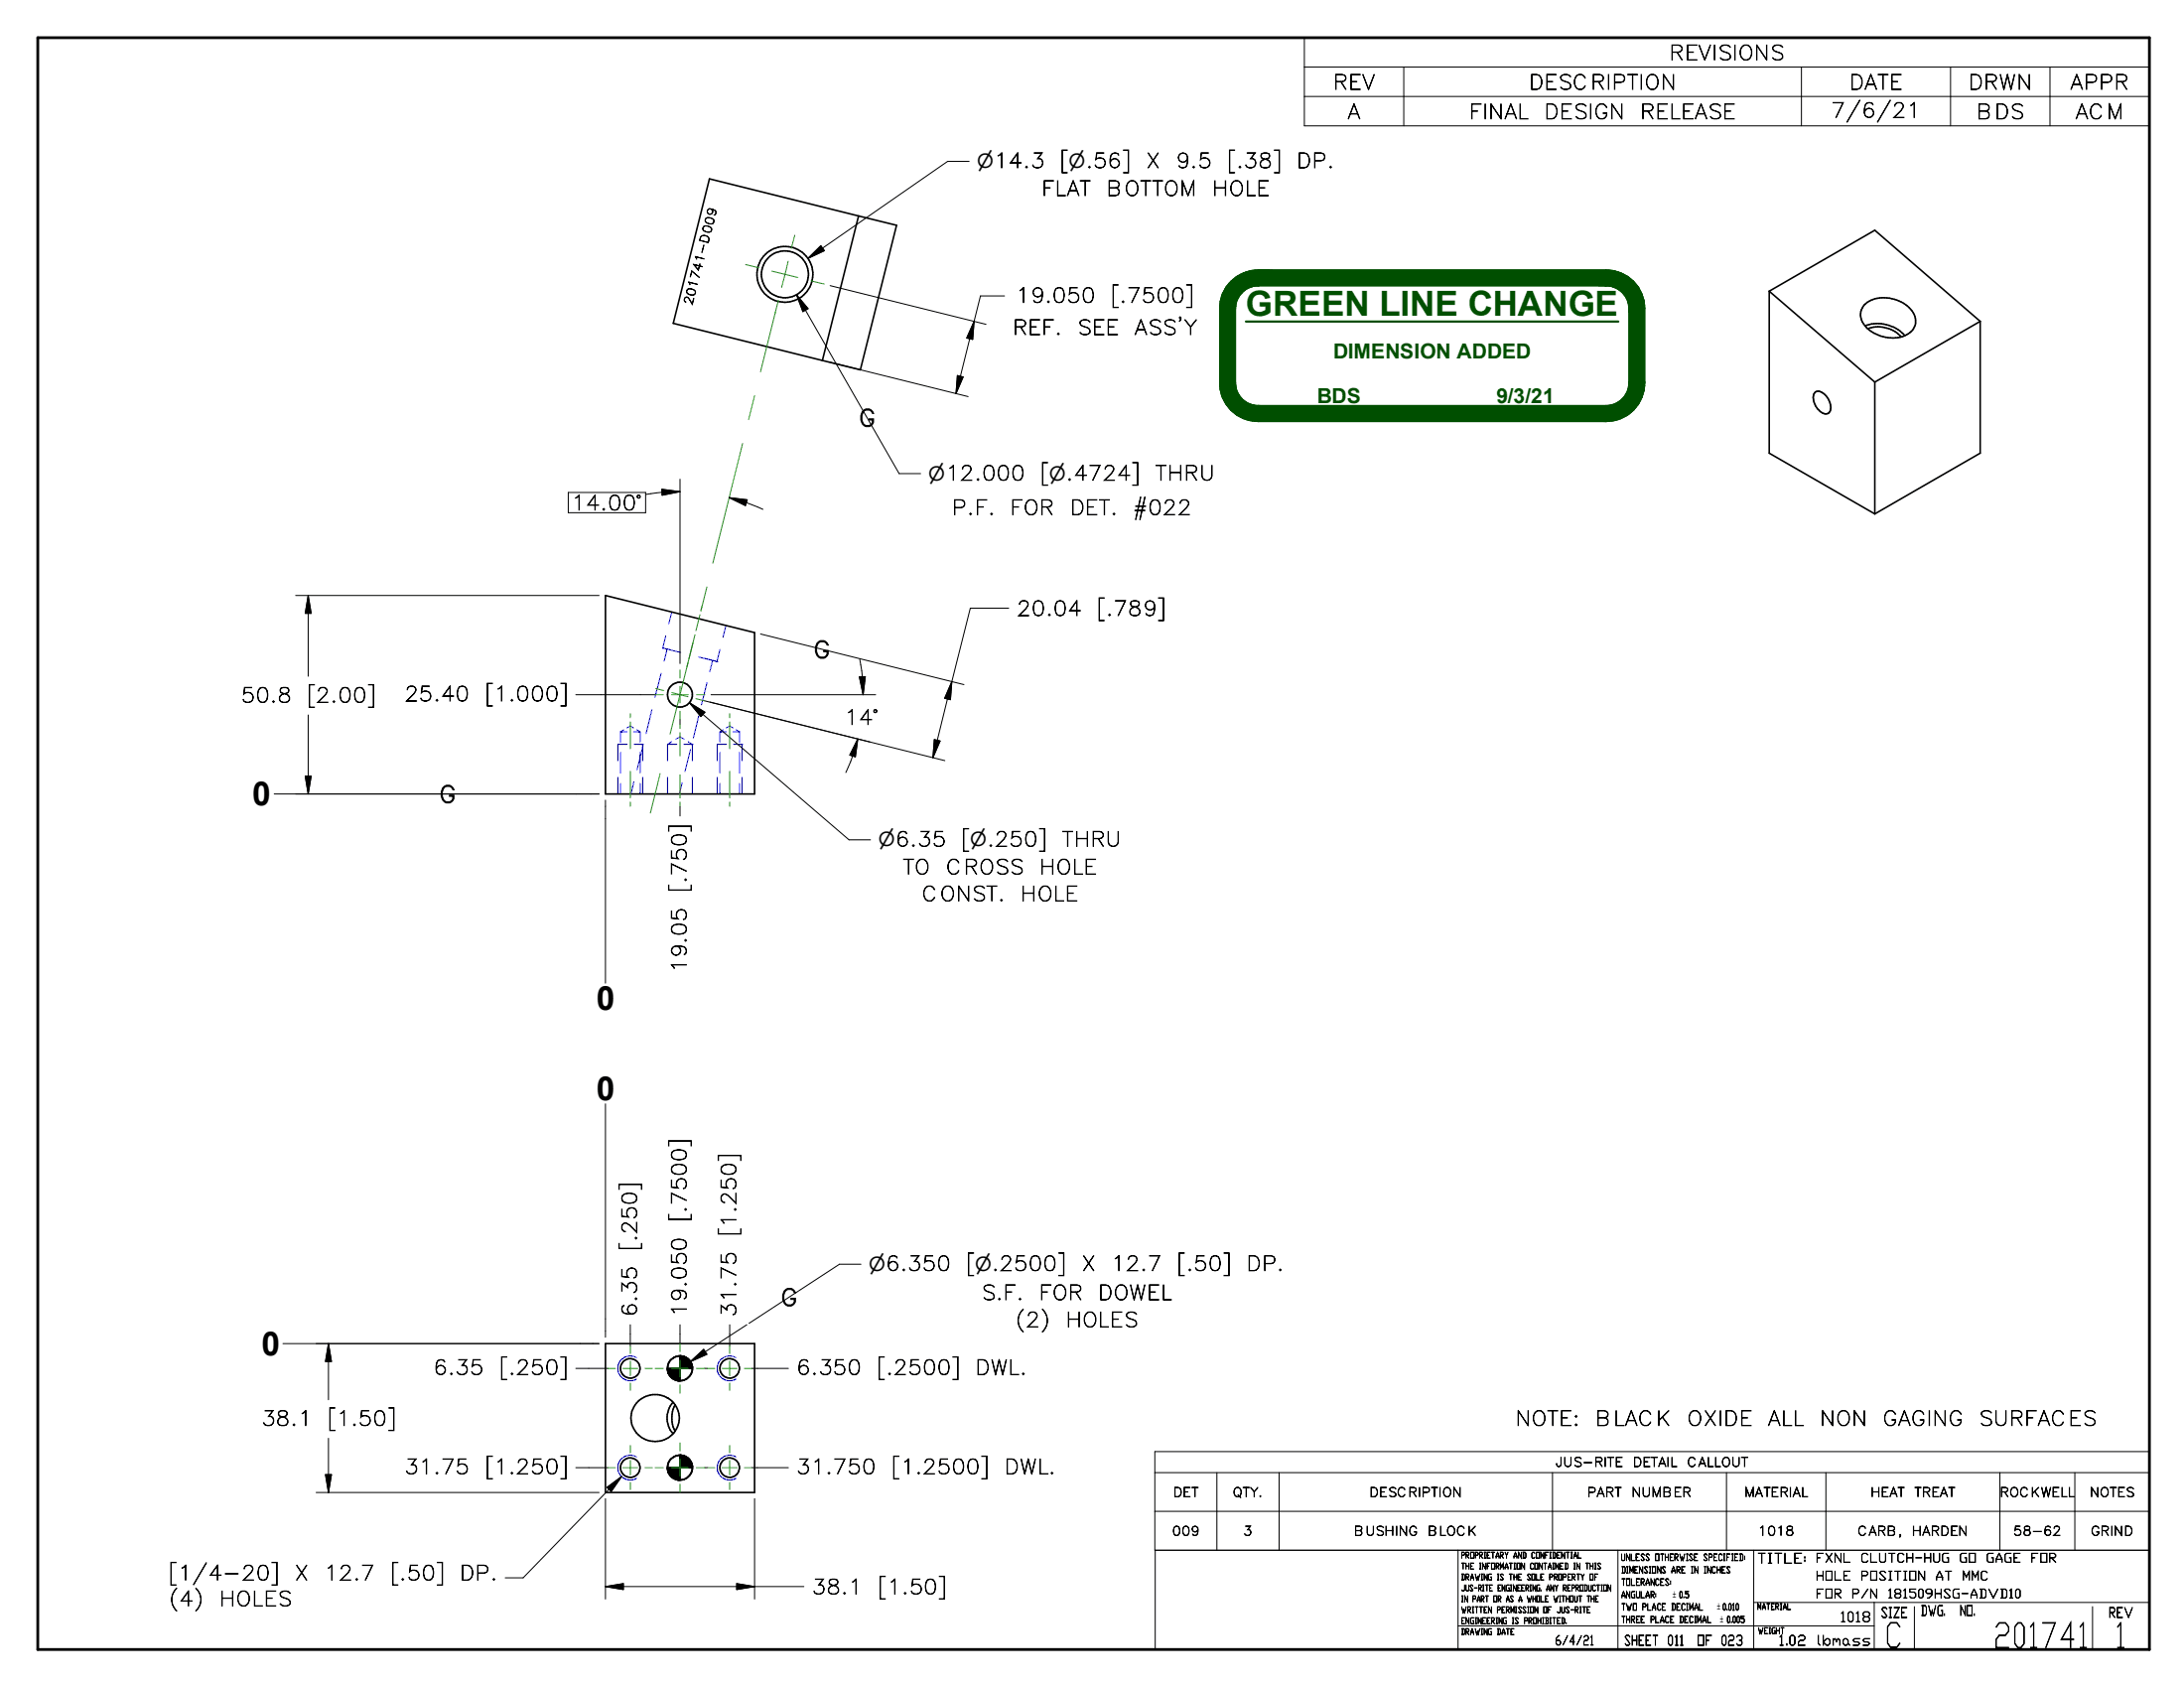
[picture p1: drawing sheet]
<svg xmlns="http://www.w3.org/2000/svg" width="279mm" height="216mm" viewBox="0 0 279 216" stroke-linecap="round" stroke-linejoin="round" font-family="sans-serif">
<g fill="none" stroke="#000" stroke-width=".2">
<path d="M109.8 27.6l-19-4.7-4.7 18.5 19.1 4.7M109.8 27.6l-4.6 18.5M109.8 27.6l4.9 1.2-4.6 18.5-4.9-1.2M226.3 37.2l13.5-7.7 13.5 11.6M226.3 37.2l13.5 11.7M226.3 37.2v20.8l13.5 7.7M238.5 39a4.3 4.3 0 0 1 5.3 0 2.29 2.29 0 0 1 .9 3.2 3.9 3.9 0 0 1-4.4 .7 3 3 0 0 1-2.3-2.9l.1-.4zM232.2 50.2a1.1 1.1 0 0 1 1.4 .4 1.84 1.84 0 0 1 .4 2.2 .9 .9 0 0 1-1.3-.3 1.83 1.83 0 0 1-.5-2.3zM238.6 41.7a4.7 4.7 0 0 1 5.1 1.2M238.9 42a4 4 0 0 1 4.3 1.1M239.8 48.9v16.8M253.3 41.1l-13.5 7.8"/>
<path d="M253.3 41.1v16.9l-13.5 7.7M77.5 76.2l19 4.7v20.7h-19zM77.5 171.9h19v19h-19zM81.6 179.2a3 3 0 0 1 4.5 .2 3 3 0 0 1-.6 4.5 3 3 0 0 1-4-.6 3 3 0 0 1 .1-4.1zM85.4 178.8h.1M85.7 176l.5 .4 .4 .1M86.1 179.3a3 3 0 0 0 0 4.1M86.4 179.7a3.7 3.7 0 0 0 0 3.4M86.7 176.6h.2M87 173.4a1.71 1.71 0 0 1 1.4 .8M87 186.1a1.59 1.59 0 0 1 1.4 2.3 1.59 1.59 0 0 1-2.7 .3M88.1 186.6a1.59 1.59 0 0 0-2.6 .5 1.59 1.59 0 0 0 1.4 2.2"/>
<path d="M88.1 186.6l.3 .3"/>
<circle cx="100.4" cy="35.1" r="3"/>
<circle cx="100.4" cy="35.1" r="3.6"/>
<circle cx="87" cy="88.9" r="1.59"/>
<circle cx="80.6" cy="175" r="1.24"/>
<circle cx="87" cy="175" r="1.59"/>
<circle cx="93.4" cy="175" r="1.24"/>
<circle cx="80.6" cy="187.7" r="1.24"/>
<circle cx="93.3" cy="187.7" r="1.24"/>
</g>
<g fill="none" stroke="#00f" stroke-width=".13">
<path d="M86 78.3l-.5 1.5M92.9 80l-.4 1.5M79 99.4v2.2M79.4 93.6h.1M79.4 93.6h.8M79.4 93.6v1.3M79.4 96.2v2.7M79.8 93.4l-.4 .2M80.1 95.2h.1M80.1 95.2h-1.1v2.1M80.2 93.1l.4-.2 .4 .2M81 93.6h.9"/>
<path d="M81.1 95.2h1.1M81.4 93.4l.5 .2M81.9 93.6v1.3M81.9 96.2v2.7M82.2 95.2h.1M82.2 95.2v2.1M82.2 99.4v2.2M82.3 95.4l-.8 3.1M83.4 90.7l-.8 3.1M84.6 86.1l-.8 3.1M84.8 82.9l2.3 .6M85.2 81.3l-.4 1.6"/>
<path d="M85.3 83l-.3 1.6M85.4 99.4v2.2M85.4 95.2h1.1M85.9 94.9l-.5 .3v2.1M86.5 95.2h.1M86.5 94.5l.5-.3 .5 .3M87.5 95.2h1.1M88 94.9l.6 .3M88.3 95.8l-.7 2.9M88.6 95.2h.1M88.6 95.2v2.1M88.6 99.4v2.2"/>
<path d="M89.4 91.6l-.7 2.8M89.4 84l2.3 .6M90.5 87.3l-.8 2.9M91.2 84.5l-.4 1.4M91.7 84.6h.1M91.8 99.4v2.2M92.1 93.6h.1M92.1 93.6h.8M92.1 93.6v1.3M92.1 96.2v2.7M92.1 83.1l-.4 1.5M92.5 93.4l-.4 .2"/>
<path d="M92.8 95.2h.1M92.8 95.2h-1v2.1M92.9 93.1l.5-.2 .4 .2M93.8 93.6h.8M93.9 95.2h1M94.2 93.4l.4 .2M94.6 93.6v1.3M94.6 96.2v2.7M94.9 95.2h.1M94.9 95.2v2.1M94.9 99.4v2.2M79.4 100.2v1.4"/>
<path d="M81.1 100l-.4 1.6M81.9 100.2v1.4M87.3 100.1l-.4 1.5M92.1 100.2v1.4M94.6 100.2v1.4M81.4 173.7a1.59 1.59 0 0 0-2.4 1.3 1.59 1.59 0 0 0 2.4 1.4M94.1 173.7a1.59 1.59 0 0 0-2.3 1.3 1.59 1.59 0 0 0 2.3 1.4M81.4 186.3a1.59 1.59 0 0 0-2.4 1.4 1.59 1.59 0 0 0 2.4 1.4M94.1 186.3a1.59 1.59 0 0 0-2.3 1.4 1.59 1.59 0 0 0 2.3 1.4"/>
</g>
<g fill="#000" stroke="#000" stroke-width=".2">
<path d="M85.4 175h1.6l-1.6 .1zM85.4 175.1l1.6-.1-1.6 .3zM85.4 175.3l1.6-.3-1.6 .4zM85.4 175.4l1.6-.4-1.5 .5zM85.5 175.5l1.5-.5-1.5 .6zM85.5 175.6l1.5-.6-1.5 .7zM85.5 175.7l1.5-.7-1.4 .8zM85.6 175.8l1.4-.8-1.3 .9zM85.7 175.9l1.3-.9-1.3 1zM85.7 176l1.3-1-1.2 1.1zM85.8 176.1l1.2-1.1-1.1 1.2zM87 175l-1 1.3-.1-.1z"/>
<path d="M87 175l-.9 1.3h-.1zM87 175l-.8 1.4-.1-.1zM87 175l-.7 1.4h-.1zM87 175l-.6 1.5-.1-.1zM87 175l-.5 1.5h-.1zM87 175l-.4 1.6-.1-.1zM87 175l-.3 1.6h-.1zM87 175l-.1 1.6h-.2zM87 173.4h.1l-.1 1.6zM87 175v1.6h-.1zM87.1 173.4l.1 .1-.2 1.5zM87.2 173.5h.2l-.4 1.5z"/>
<path d="M87.4 173.5h.1l-.5 1.5zM87.5 173.5l.1 .1-.6 1.4zM87.6 173.6h.1l-.7 1.4zM87.7 173.6l.1 .1-.8 1.3zM87.8 173.7h.1l-.9 1.3zM87.9 173.7l.1 .1-1 1.2zM88 173.8l.1 .1-1.1 1.1zM88.1 173.9l-1.1 1.1zM87 175l1.1-1.1 .1 .1zM87 175l1.2-1 .1 .1zM87 175l1.3-.9 .1 .1zM87 175l1.4-.8v.1z"/>
<path d="M87 175l1.4-.7 .1 .1zM87 175l1.5-.6v.1zM87 175l1.5-.5v.2zM87 175l1.5-.3v.1zM87 175l1.5-.2 .1 .1zM87 175l1.6-.1v.1zM85.4 187.7h1.6l-1.6 .1zM85.4 187.8l1.6-.1-1.6 .2zM85.4 187.9l1.6-.2-1.6 .4zM85.4 188.1l1.6-.4-1.5 .5zM85.5 188.2l1.5-.5-1.5 .6zM85.5 188.3l1.5-.6-1.5 .7z"/>
<path d="M85.5 188.4l1.5-.7-1.4 .8zM85.6 188.5l1.4-.8-1.3 .9zM85.7 188.6l1.3-.9-1.3 1zM85.7 188.7l1.3-1-1.2 1.1zM85.8 188.8l1.2-1.1-1.1 1.2zM87 187.7l-1 1.3-.1-.1zM87 187.7l-.9 1.3h-.1zM87 187.7l-.8 1.4-.1-.1zM87 187.7l-.7 1.4h-.1zM87 187.7l-.6 1.5-.1-.1zM87 187.7l-.5 1.5h-.1zM87 187.7l-.4 1.6-.1-.1z"/>
<path d="M87 187.7l-.3 1.6h-.1zM87 187.7l-.1 1.6h-.2zM87 186.1h.1l-.1 1.6zM87 187.7v1.6h-.1zM87.1 186.1h.1l-.2 1.6zM87.2 186.1l.2 .1-.4 1.5zM87.4 186.2h.1l-.5 1.5zM87.5 186.2h.1l-.6 1.5zM87.6 186.2l.1 .1-.7 1.4zM87.7 186.3h.1l-.8 1.4zM87.8 186.3l.1 .1-.9 1.3zM87.9 186.4l.1 .1-1 1.2z"/>
<path d="M88 186.5l.1 .1-1.1 1.1zM88.1 186.6l-1.1 1.1zM87 187.7l1.1-1.1 .1 .1zM87 187.7l1.2-1 .1 .1zM87 187.7l1.3-.9 .1 .1zM87 187.7l1.4-.8v.1zM87 187.7l1.4-.7 .1 .1zM87 187.7l1.5-.6v.1zM87 187.7l1.5-.5v.2zM87 187.7l1.5-.3v.1zM87 187.7l1.5-.2 .1 .1zM87 187.7l1.6-.1v.1z"/>
</g>
<g fill="#004f00" stroke="#004f00" stroke-width=".69">
<path d="M205.5 36.3l2.6-.7-1.8 .8z"/>
<path d="M205.5 36.3l1.8-1.1 .8 .4z"/>
<path d="M206.4 34.9l.9 .3-1.8 1.1z"/>
<path d="M206.3 36.4l1.8-.8 .7 .6z"/>
<path d="M206.3 36.4l2.5-.2-1.7 .5z"/>
<path d="M207.1 36.7l1.7-.5 .6 .7z"/>
<path d="M207.1 36.7l2.3 .2-1.7 .3z"/>
<path d="M207.7 37.2l1.7-.3 .4 .8z"/>
<path d="M207.7 37.2l2.1 .5-1.6 .2z"/>
<path d="M208.2 37.9l1.6-.2 .3 .8z"/>
<path d="M208.2 37.9l1.9 .6-1.5 .1z"/>
<path d="M208.6 38.6l1.5-.1v1z"/>
<path d="M208.6 38.6l1.5 .9h-1.4z"/>
<path d="M208.7 39.5h1.4v9.5z"/>
<path d="M208.7 39.5l1.4 9.5h-1.4z"/>
<path d="M208.7 49h1.4l-1.5 .8z"/>
<path d="M208.6 49.8l1.5-.8v.9z"/>
<path d="M208.6 49.8l1.5 .1-1.9 .7z"/>
<path d="M208.2 50.6l1.9-.7-.3 .9z"/>
<path d="M208.2 50.6l1.6 .2-2.1 .4z"/>
<path d="M207.7 51.2l2.1-.4-.4 .8z"/>
<path d="M207.1 51.7l.6-.5 1.7 .4z"/>
<path d="M207.1 51.7l2.3-.1-.6 .7z"/>
<path d="M206.3 52l.8-.3 1.7 .6z"/>
<path d="M206.3 52l2.5 .3-.7 .6z"/>
<path d="M205.5 52.1l.8-.1 1.8 .9z"/>
<path d="M205.5 52.1l2.6 .8-.8 .4z"/>
<path d="M205.5 52.1l1.8 1.2-.9 .2z"/>
<path d="M205.5 52.1l.9 1.4-.9 .1z"/>
<path d="M161 52.1h44.5v1.5z"/>
<path d="M161 52.1l44.5 1.5h-44.5z"/>
<path d="M161 52.1v1.5l-1-.1z"/>
<path d="M159.2 53.3l1.8-1.2-1 1.4z"/>
<path d="M158.4 52.9l2.6-.8-1.8 1.2z"/>
<path d="M158.4 52.9l1.8-.9 .8 .1z"/>
<path d="M157.7 52.3l2.5-.3-1.8 .9z"/>
<path d="M157.7 52.3l1.7-.6 .8 .3z"/>
<path d="M157.1 51.6l2.3 .1-1.7 .6z"/>
<path d="M157.1 51.6l1.6-.4 .7 .5z"/>
<path d="M156.6 50.8l2.1 .4-1.6 .4z"/>
<path d="M156.6 50.8l1.6-.2 .5 .6z"/>
<path d="M156.4 49.9l1.8 .7-1.6 .2z"/>
<path d="M156.4 49.9l1.5-.1 .3 .8z"/>
<path d="M156.3 49l1.6 .8-1.5 .1z"/>
<path d="M156.3 49h1.5l.1 .8z"/>
<path d="M156.3 39.5l1.5 9.5h-1.5z"/>
<path d="M156.3 39.5h1.5v9.5z"/>
<path d="M156.3 39.5l1.6-.9-.1 .9z"/>
<path d="M156.4 38.5l1.5 .1-1.6 .9z"/>
<path d="M156.4 38.5l1.8-.6-.3 .7z"/>
<path d="M156.6 37.7l1.6 .2-1.8 .6z"/>
<path d="M156.6 37.7l2.1-.5-.5 .7z"/>
<path d="M157.1 36.9l1.6 .3-2.1 .5z"/>
<path d="M157.1 36.9l2.3-.2-.7 .5z"/>
<path d="M157.7 36.2l1.7 .5-2.3 .2z"/>
<path d="M157.7 36.2l2.5 .2-.8 .3z"/>
<path d="M157.7 36.2l.7-.6 1.8 .8z"/>
<path d="M158.4 35.6l2.6 .7-.8 .1z"/>
<path d="M158.4 35.6l.8-.4 1.8 1.1z"/>
<path d="M159.2 35.2l.8-.3 1 1.4z"/>
<path d="M160 34.9l1-.1v1.5z"/>
<path d="M161 34.8l44.5 1.5h-44.5z"/>
<path d="M161 34.8h44.5v1.5z"/>
<path d="M205.5 34.8l.9 .1-.9 1.4z"/>
</g>
<path d="M4.8 4.8h270.2v206.2h-270.2z" fill="none" stroke="#000" stroke-width=".36"/>
<g fill="none" stroke="#000" stroke-width=".13">
<path d="M166.9 4.8h108.1v11.3h-108.1zM166.9 8.6h108.1M166.9 12.3h108.1M179.6 8.6v7.5M230.5 8.6v7.5M249.5 8.6v7.5M262.3 8.6v7.5M101.9 37.7l13.1 22.9h2.8M101.9 37.7l1.5 1.8-.7 .4zM103.4 33.1l1.6-1.7 .5 .7zM106.2 36.5l19.9 5M124 20.6h-2.8l-17.8 12.5"/>
<path d="M128.5 37.9h-3.1l-3.1 12.4M106 46.3l17.9 4.4M122.5 48l.7 .2-.9 2.1zM124.6 41.1l-.2 2.3-.7-.2zM37.8 76.2h38.8M39.4 76.2v10.3M39.4 76.2l.4 2.2h-.8zM72.7 63h9.9v2.6h-9.9zM84.7 62.6l2.3 .3-2.3 .4zM87 61.3v23.6M87 62.9a23.6 23.6 0 0 0-4.4 .3M93.3 63.6a25.3 25.3 0 0 1 4.3 1.5"/>
<path d="M93.3 63.6l2.3 .3-.2 .8zM129 77.8h-4.9l-2.3 9.4M39 99.3h.8l-.4 2.3zM39.4 91.4v10.2M73.7 88.9h10.1M87 92v.6M88.2 89.9l20.4 17.5h2.8M88.2 89.9l2 1.2-.5 .6zM90.1 89.6l30.8 7.7M90.8 89.8l20.5 5.1M91 88.9h21M97.3 81.1l26 6.5"/>
<path d="M109.7 94.5a21.5 21.5 0 0 1-1.5 4.3M109.7 94.5l-.3 2.3-.7-.2zM109.9 86.6l.8-.1-.3 2.4zM110 84.3a20.8 20.8 0 0 1 .4 4.6M119.5 94.6l.8 .2-.9 2.1zM121.8 87.2l-2.4 9.7M121.8 87.2l-.2 2.3-.7-.2zM35.1 101.6h41.5M77.5 102.3v23.4M87 103.1v1.3M77.5 141.2v29.8M36.2 171.9h40.4"/>
<path d="M42 171.9v7.1M42 171.9l.4 2.2h-.8zM73.7 175h4.1M80.6 169.4v2.8M85.4 175h3.2M87 169.4v2.5M87 173.4v3.2M88.3 174.2l1.7-1.6 .4 .6zM90.2 175h.3M93.4 169.4v2.8M95.5 169.4l-7.2 4.8M96.2 175h4.7"/>
<path d="M110.1 161.7h-2.7l-11.6 7.6M40.4 190.9h36.2M41.6 188.6h.8l-.4 2.3zM42 184v6.9M73.7 187.7h4.1M77.5 191.7v12.8M77.7 190.2l1.8-1.3-1.3 1.9zM79.5 188.9l-12.6 12.9h-2.3M85.4 187.7h3.2M87 186.1v3.2M90.2 187.7h.3M96.2 187.7h4.7"/>
<path d="M96.5 191.7v12.8M147.7 188.4h127.3M147.7 193.3h127.3M147.8 198.3v12.7h127.2v-25.3h-127.3v12.6h127.3M155.7 188.4v9.9M163.6 188.4v9.9M186.5 198.3v12.7M198.6 188.4v9.9M207 198.3v12.7M220.9 188.4v9.9M224.4 198.3v12.7M233.6 188.4v9.9"/>
<path d="M255.8 188.4v9.9M265.4 188.4v9.9M77.5 202.9h25.3M77.5 202.9l2.2-.4v.8zM94.2 202.5l2.3 .4-2.3 .4zM186.5 208h53.3M224.4 205h50.6M239.8 205v6M244.9 205.5v5.5M267.7 205.5v5.5"/>
</g>
<g fill="#000" stroke="#000" stroke-width=".13">
<path d="M101.9 37.7l1.5 1.8-.7 .4zM103.4 33.1l1.6-1.7 .5 .7zM122.5 48l.7 .2-.9 2.1zM124.6 41.1l-.2 2.3-.7-.2zM39.4 76.2l.4 2.2h-.8zM84.7 62.6l2.3 .3-2.3 .4zM93.3 63.6l2.3 .3-.2 .8zM39 99.3h.8l-.4 2.3zM88.2 89.9l2 1.2-.5 .6zM109.7 94.5l-.3 2.3-.7-.2zM109.9 86.6l.8-.1-.3 2.4zM119.5 94.6l.8 .2-.9 2.1z"/>
<path d="M121.8 87.2l-.2 2.3-.7-.2zM42 171.9l.4 2.2h-.8zM88.3 174.2l1.7-1.6 .4 .6zM41.6 188.6h.8l-.4 2.3zM77.7 190.2l1.8-1.3-1.3 1.9zM77.5 202.9l2.2-.4v.8zM94.2 202.5l2.3 .4-2.3 .4z"/>
</g>
<g fill="none" stroke="#23a718" stroke-width=".13">
<path d="M95.4 33.8l1.7 .4M98.7 34.7l1.7 .4M99.2 39.9l-1.9 7.7M99.6 38.4l-.4 1.7M100.4 35.1l1.7 .4M100.4 35.1l-.4 1.7M100.8 33.4l-.4 1.7M101.7 30.1l-.5 1.7M103.8 35.9l1.6 .4M95 56.7l-3.8 15.3M96.5 50.6l-.7 3.1M89.5 78.6l-.5 2.1"/>
<path d="M90.4 75.1l-.7 3M80.6 91.3v.5M80.6 92.3v3.5M80.6 98.7v3.4M83.8 88.9h1.1M83.9 88.1l1 .2M84.5 98.9l-1.3 5.1M85.9 88.9h2.1M86 88.6l1 .3M87 85.7v1M87 87.8v2.1M87 91v1"/>
<path d="M87 92.6v.6M87 93.7v3M87 99.1v3M87 88.9l-1.3 5M87 88.9l1 .2M88.6 82.2l-.3 1.6M88.9 81.2l-1.9 7.7M89 89.4l1.1 .2M89.1 88.9h1.1M93.4 91.3v.5M93.4 92.3v3.5M93.4 98.7v3.4"/>
<path d="M80.6 102.6v.5M87 102.6v.5M93.4 102.6v.5M77.8 175h.9M79.7 175h1.9M80.6 172.2v.9M80.6 174.1v1.9M80.6 176.9v.9M82.5 175h1M83.8 175h1.1M85.9 175h2.1M87 171.9v1"/>
<path d="M87 174v2.1M87 177.1v1.1M89.1 175h1.1M90.5 175h.9M92.4 175h1.9M93.4 172.2v.9M93.4 174.1v1.9M93.4 176.9v.9M95.2 175h1M77.8 187.7h.9M79.7 187.7h1.9M80.6 184.9v.9"/>
<path d="M80.6 186.8v1.9M80.6 189.6v.9M82.5 187.7h1M83.8 187.7h1.1M85.9 187.7h2.1M87 184.5v1.1M87 186.7v2.1M87 189.8v1.1M89.1 187.7h1.1M90.5 187.7h.9M92.4 187.7h1.9M93.4 184.9v.9"/>
<path d="M93.4 186.8v1.9M93.4 189.6v.9M95.2 187.7h1"/>
</g>
<path d="M157.4 36.4a4.9 4.9 0 0 1 3.2-1.6h45.2a4.7 4.7 0 0 1 4.3 4.3v10.3a4.7 4.7 0 0 1-4.6 4.2h-44.5a4.7 4.7 0 0 1-4.7-4.2v-10.3a4.6 4.6 0 0 1 1.1-2.7zM158.8 37.1l.7-.5 .9-.3h.6h44.5a3.2 3.2 0 0 1 3.2 3.2v9.5a3.2 3.2 0 0 1-2.9 3.1h-45.1a3.2 3.2 0 0 1-2.9-3.1v-9.5a3.2 3.2 0 0 1 1-2.4z" fill="none" stroke="#004f00" stroke-width=".69"/>
<path d="M159.4 41.1h47.6" fill="none" stroke="#004f00" stroke-width=".28"/>
<text font-size="4.4" fill="#004f00" x="159.4" y="40.4">GREEN LINE CHANGE</text>
<g font-size="4.4">
<text x="241.1" y="210.7">C</text>
<text x="255" y="210.7">201741</text>
<text x="270.5" y="210.7">1</text>
</g>
<g font-size="4.2">
<text x="32.3" y="103">0</text>
<text x="76.3" y="129.2">0</text>
<text x="76.3" y="140.7">0</text>
<text x="33.4" y="173.3">0</text>
</g>
<g font-size="3">
<text x="109.8" y="54.6">G</text>
<text x="104" y="84.2">G</text>
<text x="56.1" y="102.7">G</text>
<text x="99.8" y="167">G</text>
</g>
<g font-size="2.7" fill="#004f00">
<text x="170.6" y="45.9">DIMENSION ADDED</text>
<text x="168.5" y="51.5">BDS</text>
<text x="191.4" y="51.5">9/3/21</text>
</g>
<g font-size="2.6">
<text x="170.5" y="11.4">REV</text>
<text x="195.6" y="11.4">DESCRIPTION</text>
<text x="213.5" y="7.7">REVISIONS</text>
<text x="236.6" y="11.4">DATE</text>
<text x="251.8" y="11.4">DRWN</text>
<text x="264.8" y="11.4">APPR</text>
<text x="172.4" y="15.2">A</text>
<text x="187.9" y="15.2">FINAL</text>
<text x="197.5" y="15.2">DESIGN</text>
<text x="209.8" y="15.2">RELEASE</text>
<text x="234.2" y="15">7/6/21</text>
<text x="252.8" y="15.2">BDS</text>
<text x="265.5" y="15.2">ACM</text>
<text x="135.6" y="21.5">[n.56]</text>
<text x="146.6" y="21.5">X</text>
<text x="150.4" y="21.5">9.5</text>
<text x="157" y="21.5">[.38]</text>
<text x="165.9" y="21.5">DP.</text>
<text x="133.2" y="25">FLAT</text>
<text x="141.5" y="25">BOTTOM</text>
<text x="155" y="25">HOLE</text>
<text x="129.9" y="38.7">19.050</text>
<text x="142.1" y="38.7">[.7500]</text>
<text x="129.5" y="42.8">REF.</text>
<text x="137.8" y="42.8">SEE</text>
<text x="145.1" y="42.8">ASS'Y</text>
<text x="73.1" y="65.2">14.00°</text>
<text x="121.8" y="65.8">P.F.</text>
<text x="129.2" y="65.8">FOR</text>
<text x="133.1" y="61.4">[n.4724]</text>
<text x="136.9" y="65.8">DET.</text>
<text x="144.9" y="65.8">#022</text>
<text x="147.8" y="61.4">THRU</text>
<text x="130.1" y="78.7">20.04</text>
<text x="140.3" y="78.7">[.789]</text>
<text x="30.8" y="89.8">50.8</text>
<text x="39.3" y="89.8">[2.00]</text>
<text x="51.7" y="89.7">25.40</text>
<text x="62.1" y="89.7">[1.000]</text>
<text x="108" y="92.7">14°</text>
<text x="115.5" y="111.8">TO</text>
<text x="121" y="111.8">CROSS</text>
<text x="123" y="108.2">[n.250]</text>
<text x="132.9" y="111.8">HOLE</text>
<text x="135.8" y="108.2">THRU</text>
<text x="87.8" y="114.1" transform="rotate(-90 87.8 114.1)">[.750]</text>
<text x="117.9" y="115.2">CONST.</text>
<text x="130.5" y="115.2">HOLE</text>
<text x="87.8" y="124.4" transform="rotate(-90 87.8 124.4)">19.05</text>
<text x="81.5" y="160" transform="rotate(-90 81.5 160)">[.250]</text>
<text x="87.8" y="156.2" transform="rotate(-90 87.8 156.2)">[.7500]</text>
<text x="94.2" y="158.1" transform="rotate(-90 94.2 158.1)">[1.250]</text>
<text x="123.6" y="162.5">[n.2500]</text>
<text x="125.5" y="166.2">S.F.</text>
<text x="132.9" y="166.2">FOR</text>
<text x="138.3" y="162.5">X</text>
<text x="140.5" y="166.2">DOWEL</text>
<text x="142.1" y="162.5">12.7</text>
<text x="150.6" y="162.5">[.50]</text>
<text x="159.4" y="162.5">DP.</text>
<text x="81.5" y="168.4" transform="rotate(-90 81.5 168.4)">6.35</text>
<text x="87.8" y="168.4" transform="rotate(-90 87.8 168.4)">19.050</text>
<text x="94.2" y="168.4" transform="rotate(-90 94.2 168.4)">31.75</text>
<text x="129.9" y="169.7">(2)</text>
<text x="136.3" y="169.7">HOLES</text>
<text x="55.4" y="175.8">6.35</text>
<text x="63.9" y="175.8">[.250]</text>
<text x="101.9" y="175.8">6.350</text>
<text x="112.2" y="175.8">[.2500]</text>
<text x="124.8" y="175.8">DWL.</text>
<text x="33.4" y="182.3">38.1</text>
<text x="41.9" y="182.3">[1.50]</text>
<text x="193.8" y="182.3">NOTE:</text>
<text x="204.1" y="182.3">BLACK</text>
<text x="215.8" y="182.3">OXIDE</text>
<text x="226.2" y="182.3">ALL</text>
<text x="232.8" y="182.3">NON</text>
<text x="240.8" y="182.3">GAGING</text>
<text x="253.1" y="182.3">SURFACES</text>
<text x="51.7" y="188.5">31.75</text>
<text x="62.1" y="188.5">[1.250]</text>
<text x="101.9" y="188.5">31.750</text>
<text x="114.1" y="188.5">[1.2500]</text>
<text x="128.5" y="188.5">DWL.</text>
<text x="21.6" y="202.1">[1/4-20]</text>
<text x="37.7" y="202.1">X</text>
<text x="41.4" y="202.1">12.7</text>
<text x="50" y="202.1">[.50]</text>
<text x="58.8" y="202.1">DP.</text>
<text x="103.8" y="203.9">38.1</text>
<text x="112.3" y="203.9">[1.50]</text>
<text x="21.6" y="205.4">(4)</text>
<text x="28" y="205.4">HOLES</text>
</g>
<g font-size="2.5">
<text x="125" y="21.5">n14.3</text>
<text x="118.8" y="61.4">n12.000</text>
<text x="112.4" y="108.2">n6.35</text>
<text x="111.2" y="162.5">n6.350</text>
</g>
<g font-size="1.8">
<text x="224.7" y="199.9">TITLE:</text>
<text x="235.4" y="207.4">1018</text>
<text x="240.6" y="206.9">SIZE</text>
<text x="245.7" y="206.6">DWG.</text>
<text x="250.7" y="206.6">NO.</text>
<text x="269.7" y="206.9">REV</text>
<text x="207.8" y="210.4">SHEET 011</text>
<text x="217.1" y="210.4">OF 023</text>
<text x="227.5" y="210.4">1.02</text>
<text x="232.4" y="210.4">lbmass</text>
</g>
<g font-size="1.6">
<text x="150.1" y="191.4">DET</text>
<text x="157.7" y="191.4">QTY.</text>
<text x="175.2" y="191.4">DESCRIPTION</text>
<text x="199" y="187.6">JUS-RITE</text>
<text x="203" y="191.4">PART</text>
<text x="208.7" y="191.4">NUMBER</text>
<text x="208.9" y="187.6">DETAIL</text>
<text x="215.8" y="187.6">CALLOUT</text>
<text x="223.1" y="191.4">MATERIAL</text>
<text x="239.3" y="191.4">HEAT</text>
<text x="244.9" y="191.4">TREAT</text>
<text x="255.8" y="191.4">ROCKWELL</text>
<text x="267.3" y="191.4">NOTES</text>
<text x="149.9" y="196.4">009</text>
<text x="159.1" y="196.4">3</text>
<text x="173.2" y="196.4">BUSHING</text>
<text x="182.6" y="196.4">BLOCK</text>
<text x="224.9" y="196.4">1018</text>
<text x="237.6" y="196.4">CARB,</text>
<text x="244.6" y="196.4">HARDEN</text>
<text x="257.6" y="196.4">58-62</text>
<text x="267.5" y="196.4">GRIND</text>
<text x="232.3" y="199.8">FXNL</text>
<text x="232.3" y="202.1">HOLE</text>
<text x="238" y="199.8">CLUTCH-HUG</text>
<text x="238" y="202.1">POSITION</text>
<text x="247.6" y="202.1">AT</text>
<text x="250.6" y="199.8">GO</text>
<text x="251" y="202.1">MMC</text>
<text x="254" y="199.8">GAGE</text>
<text x="259.7" y="199.8">FOR</text>
<text x="232.3" y="204.4">FOR</text>
<text x="236.8" y="204.4">P/N</text>
<text x="241.5" y="204.4">181509HSG-ADVD10</text>
<text x="198.9" y="210.4">6/4/21</text>
</g>
<g font-size="1.5">
<text x="91.4" y="27.8" transform="rotate(-76 91.4 27.8)">9</text>
<text x="88.5" y="39.1" transform="rotate(-76 88.5 39.1)">201741-D0</text>
</g>
<g font-size="1.1">
<text x="207.3" y="199.6">UNLESS OTHERWISE SPECIFIED:</text>
<text x="207.4" y="201.2">DIMENSIONS ARE IN INCHES</text>
<text x="207.4" y="202.8">TOLERANCES:</text>
<text x="207.4" y="204.4">ANGULAR:</text>
<text x="207.4" y="205.9">TWO PLACE DECIMAL</text>
<text x="207.4" y="207.6">THREE PLACE DECIMAL</text>
<text x="214" y="204.3">` 0.5</text>
<text x="219.7" y="205.9">`0.010</text>
<text x="220" y="207.5">` 0.005</text>
</g>
<g font-size="1">
<text x="186.9" y="199.3">PROPRIETARY AND CONFIDENTIAL</text>
<text x="186.9" y="200.7">THE INFORMATION CONTAINED IN THIS</text>
<text x="186.9" y="202.1">DRAWING IS THE SOLE PROPERTY OF</text>
<text x="186.9" y="203.5">JUS-RITE ENGINEERING. ANY REPRODUCTION</text>
<text x="186.9" y="209.1">DRAWING DATE</text>
<text x="186.9" y="206.3">WRITTEN PERMISSION OF JUS-RITE</text>
<text x="186.9" y="207.7">ENGINEERING IS PROHIBITED.</text>
<text x="186.9" y="204.9">IN PART OR AS A WHOLE WITHOUT THE</text>
<text x="224.8" y="205.9">MATERIAL</text>
<text x="224.9" y="209">WEIGHT</text>
</g>
</svg>
